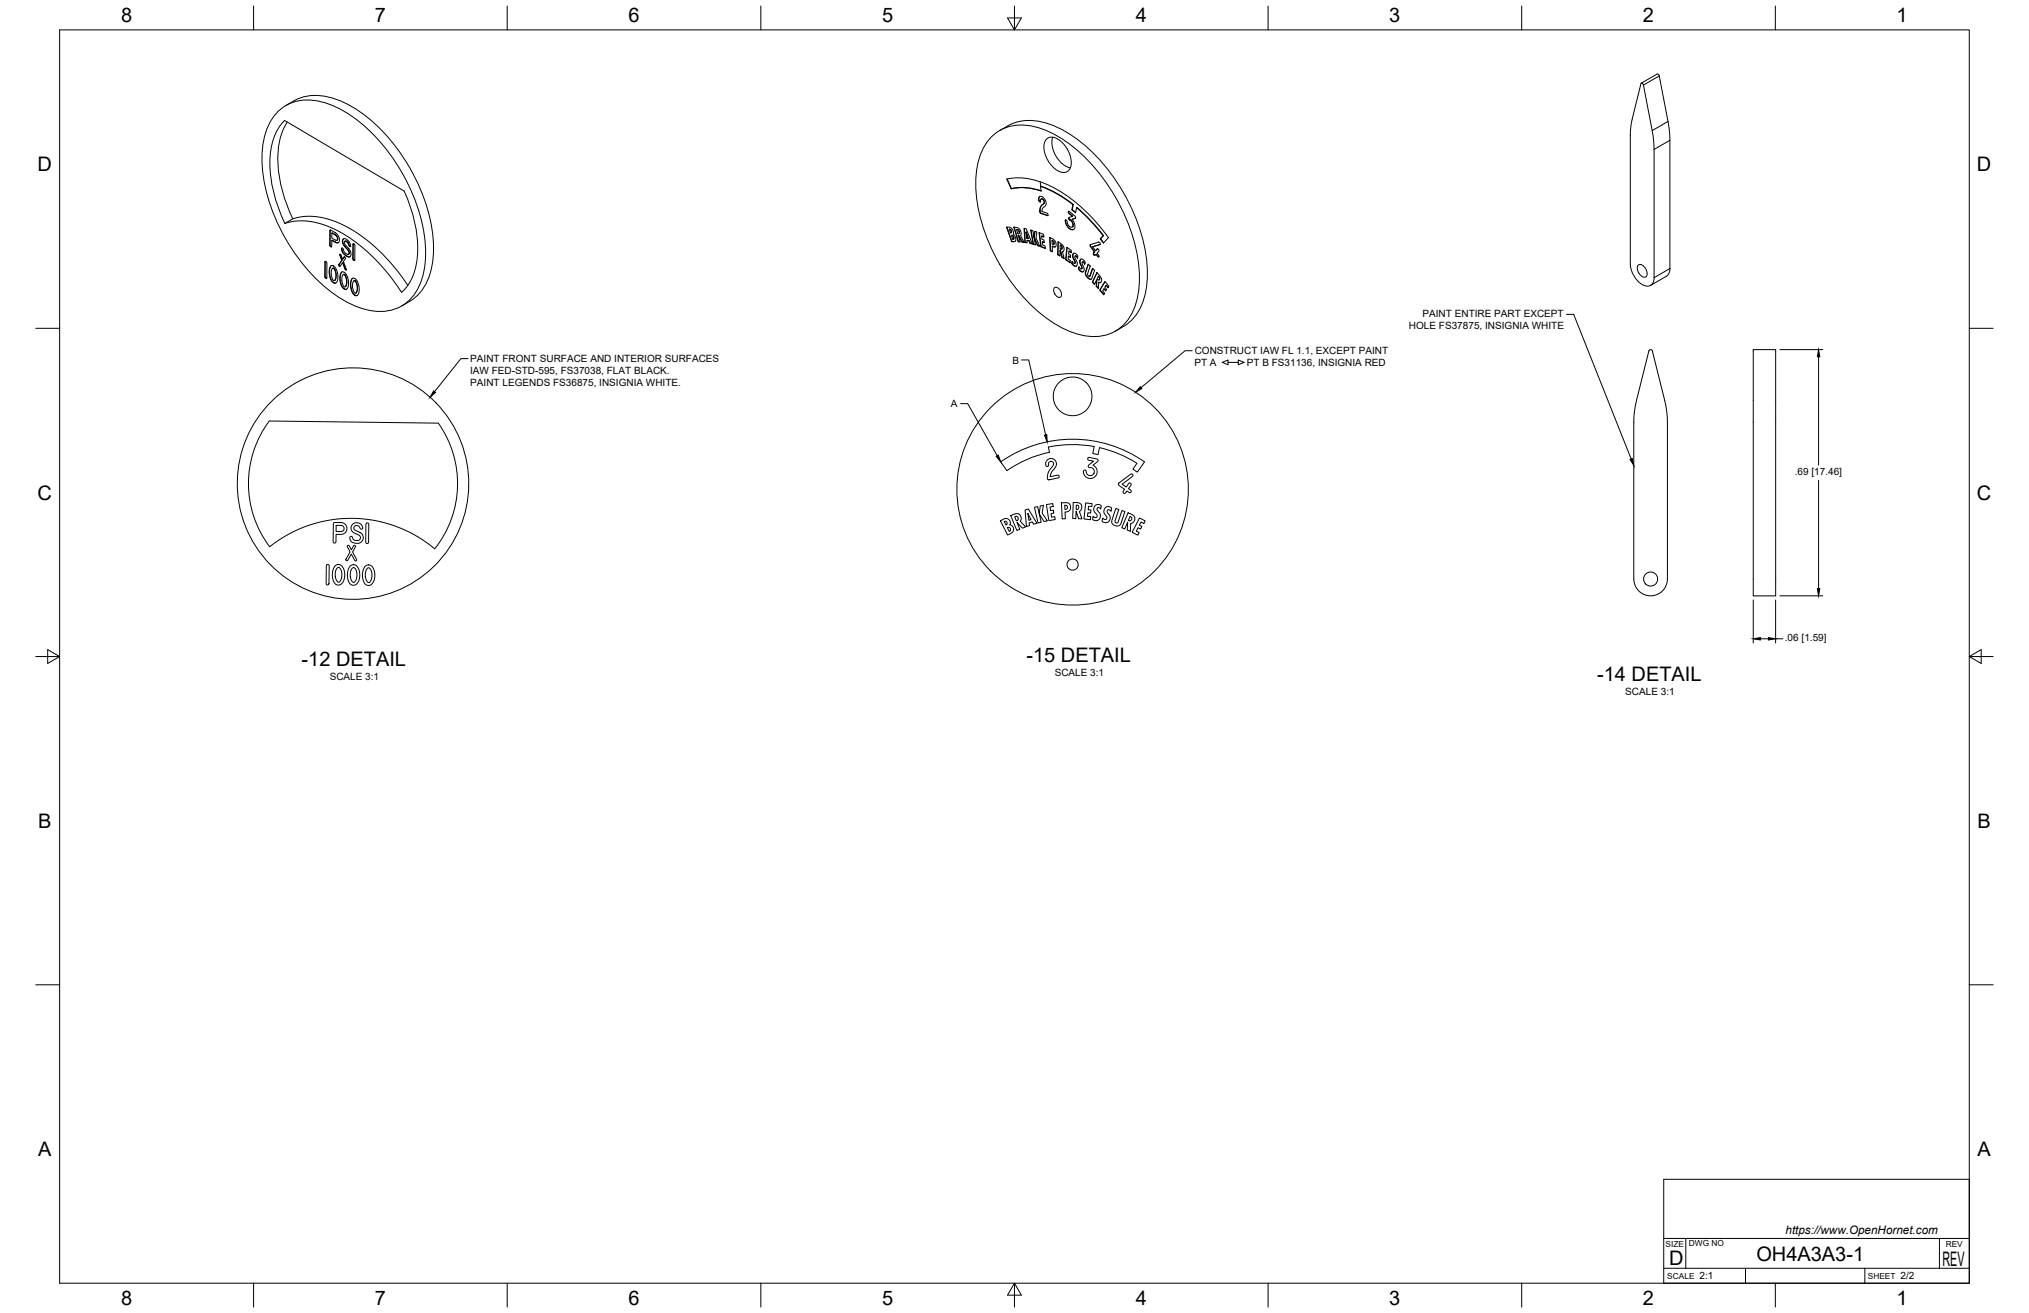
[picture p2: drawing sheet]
<svg xmlns="http://www.w3.org/2000/svg" width="864mm" height="559mm" viewBox="0 0 864 559" stroke-linecap="round" stroke-linejoin="round" font-family="sans-serif">
<!-- layer: Visible -->
<g fill="none" stroke="#000" stroke-width=".43">
<path d="M698.5 35.6l.5-.2 .5 .8 3.7 19.4 .7 5.4 .1 57.2a3.1 3.1 0 0 1-1.4 3.2 3.1 3.1 0 0 1-3.6-.3 11.1 11.1 0 0 1-5.1-8.7l.1-57.1 .7-4.6 3.7-15.1M705.3 31.5l-6.7 3.9M705.3 31.5l.5 .1 .4 .7 3.8 19.4 .7 5.4 .1 57.2-.2 1.4-.9 1.5-7.2 4.3M118.9 47a19.3 19.3 0 0 1 19-3.4 56.5 56.5 0 0 1 28 21.8 72.6 72.6 0 0 1 15.2 45.2 23.4 23.4 0 0 1-10.4 19.8 22.6 22.6 0 0 1-20.4-.5 68.3 68.3 0 0 1-30.5-31.6 61.9 61.9 0 0 1-7.6-38.6 23.2 23.2 0 0 1 6.7-12.7zM121.7 44.9a22.2 22.2 0 0 1 23.6-1.8 67.7 67.7 0 0 1 30.7 31.3 62.6 62.6 0 0 1 7.9 38.7 21.7 21.7 0 0 1-13 17.2M122.3 51.9a34 34 0 0 0-3 25.5l2.5 8.9 2.8 6.8M422.4 57.9a19.1 19.1 0 0 1 18.9-3.7 55.7 55.7 0 0 1 28 21.4 73.2 73.2 0 0 1 15.6 45.2 24.6 24.6 0 0 1-8.5 19 20.4 20.4 0 0 1-19.6 1.8 62.6 62.6 0 0 1-29.5-26.2 70.6 70.6 0 0 1-11.9-39.8 26.3 26.3 0 0 1 7-17.7zM428.9 53.6l-3.3 1.9M428.9 53.6a22.3 22.3 0 0 1 20.2 .2 67.7 67.7 0 0 1 30.7 31.2 62.7 62.7 0 0 1 7.9 38.7 21.6 21.6 0 0 1-13 17.2M445.5 59.2a4.4 4.4 0 0 1 5.9 .8 11.7 11.7 0 0 1 4.2 11.3 3.5 3.5 0 0 1-5.9 1.1 11.9 11.9 0 0 1-5-12zM448.1 58.4a11.4 11.4 0 0 0 7.5 13.1M428.7 76.2l1.8 4.1"/>
<path d="M442.8 79.3l6.9 3.1 6.9 4.7M140.4 98.2l.1 6M140.5 98l.3-.1 2.7 1.8 .9 1.5 .1 1.1a1.09 1.09 0 0 1-.6 1 1.09 1.09 0 0 1-1.2-.1l-1.5-.9v2.7l-.7-.1zM140.6 97.9v.2M141.2 99.2l1.5 .8M142.9 99.9l.7 1.9M172 81.3l-50.9-30a26.2 26.2 0 0 0-6.2 20.4 63 63 0 0 0 6.4 23.4M172 81.3a52.5 52.5 0 0 1 4.9 32.5l-1.9 5.2a17.5 17.5 0 0 1-4.1 5.4 72.7 72.7 0 0 0-30.1-27.6 26.9 26.9 0 0 0-19.6-1.7 16.1 16.1 0 0 1 9.1-3 40.3 40.3 0 0 1 26.2 10.4 84.2 84.2 0 0 1 17.1 18.9M428.4 96.7l1.8 .2 .9 1 .3 1.1a1.49 1.49 0 0 0 .7 1.8l.3 1-.2 .8-1.6 .3zM428.6 96.7l2.1 6.1M429.6 97.6l.8 .7M430.4 80.3a23.1 23.1 0 0 1 12.8 1l-.4-2a40.6 40.6 0 0 1 14 7.7"/>
<path d="M430.4 80.3l-1.9-4.1a31 31 0 0 1 22.6 5.2 72.3 72.3 0 0 1 20.7 19.7M430.5 80.3h-.1M430.5 80.3a23.1 23.1 0 0 1 12.6 .9M430.5 98.2l-.4 .9-.5-1.5h.4l.5 .5 .1 .7-.3 .3M431.5 96.7l1.7 .2 .9 .8 .5 1.4-.2 1.1 1.6 3-1-.1-1.6-3 .8 2.9-.9-.1zM431.7 96.7l1.8 6.1M432.7 97.7l.5 1.7a.49 .49 0 0 0 .6-.2 .49 .49 0 0 0-.1-.6l.2-.1M433.7 98.6l-.4-.6-.6-.3h.5l.5 .4 .2 .9-.3 .4M435.8 97.2l1 .2 2.6 6.4-1-.2-.4-1-.9-.2 .1 1-1-.2zM436 97.2l.4 5.9M436.7 98.9l.3 .9M436.8 98.8l.8 2.8-.6-.1-.4-2.6"/>
<path d="M436.8 98.8l-.1 .1M437.2 99.8l.4 1.8M438.7 97.9l.9 .3 .5 2.7 .3-2.5 .9 .3-.3 2.5 1.5 3.6-.9-.3-1.5-3.3 .6 3-1-.3zM438.8 97.9l1.1 6M440.5 98.5l-.4 2.4M442 84.8l.7 1.2M442.2 83.9l.6-.4 .7 .2 1.5 1.6 .2 1.8-1.5 1.6-.3 1.3 2.4 .8 .3 .9-3-.9-.5-.5a3.1 3.1 0 0 1 1.2-3.3 1.27 1.27 0 0 0 .5-1.4 1.27 1.27 0 0 0-1.2-.9l-.2 .6a.46 .46 0 0 1-.5 .6 .46 .46 0 0 1-.3-.7zM442.2 99l2 .7 .1 1.2-1-.4 .2 1.3 .9 .4 .1 1.1-.9-.4 .2 1.4 1 .3 .1 1.2-1.9-.8zM442.4 99l.7 5.9M442.6 83.6l-.4 1.1M442.7 90.1l.5 .7M443.1 90.8l2.8 .9"/>
<path d="M443.1 84.7l.4-.1 .6 .3M443.9 85l.6 .5v.9M444.3 86.5l-.1 .3a2.98 2.98 0 0 0-1.5 2.8l-.1 .6M446.1 91.7l-.4 .1M453.4 93.9l.7 1.9 1.1 1.4M453.4 93.7l.2 .1M453.6 93.6h.1M454.7 90.1l.5 .7M454.7 90h.4l2.6 2.2v.7l-1.4 .5 1.1 2.1a1.57 1.57 0 0 1-.6 2.2 1.57 1.57 0 0 1-2.2-.9l-1.1-1.9 .1-1.3 .6 .4 .6 1.9 1.1 .8a1.22 1.22 0 0 0 .9-1 1.22 1.22 0 0 0-.6-1.3l-1.1-.9-.2-.7 1.5-.7-1.5-1.4zM454.9 92.9l.3 .4M454.9 92.8l.1 .1M454.9 89.9v.1"/>
<path d="M455 93.4l.4 .1M455 90.9l1.4 1.2M455 92.6v.2M455.1 97.3l1.5 .4M455.3 93.6a1.79 1.79 0 0 1 1.4 2M456.4 89.2l-.2 .1M456.6 96.3l-.3 .3M456.8 87l-.4 2.2 1.4 1.2M456.8 87l-.6 2.3 1.6 1.3 .4-2.2M456.8 95.5v.7M457 97.6l-.5 .2M457.7 92.9l-1.4 .5"/>
<path d="M458.2 88.4l5.4 5.1 5.9 6.8M458.2 88.4l5.6 5 5.9 6.8M138.2 117.7l.2 .1M138.3 117.9l.5 .4M138.3 111.5l.1 6.1M138.3 111.4l.4-.1 .4 .6-.2 6.6-.7-.8zM138.5 111.3h-.1M138.5 111.2v.2M139 118.4h-.4M140.3 104.3l.8 .7M140.7 113.3a2.09 2.09 0 0 1 2.7 2l.4 1.8-.1 2.1-.5 1-.8 .3-1.3-.9-.8-2.1-.2-2.6zM141 113.1l-.7 1.8 .2 2.7 1.1 2.2 .6 .5 .8 .1"/>
<path d="M141.2 102.3l1.7 .8M141.5 114.2a.67 .67 0 0 1 .8 0 .67 .67 0 0 1 .3 .6l.5 2.8-.2 1.2-.6 .6M142 114.2l-.5 .1-.3 .5-.2 2.3 .7 2 .5 .4 .5-.4M142.1 114.1l-.1 .1M142.2 114.1v.3M142.4 114.4l.6 2.7-.5 2.1M142.9 103.1l1.1 .1M142.9 103.1l-.2 .1M143.8 101.7l-.8 .6-1.8-1v-2.1l1.7 .7 .7 1a.91 .91 0 0 1-.2 1.3M144.2 112.6l.6 .7M144.6 108.3l.5 .1 .7 1.9 .7-1 .5 .4-.8 1.6 1.1 3.6-.4-.3-1.1-2.8-1 1.5-.6-.2v-.5l1.3-1.8zM144.6 108.6l.9 2.2"/>
<path d="M144.8 108.2v.3M145.2 116a1.98 1.98 0 0 1 2.7 1.8l.4 2-.1 2.2-.5 .9-.9 .3-1.3-1.1-.7-1.9-.1-2.4zM145.4 106l.2 .4M145.4 106.5l.9 1.4 1.5 1.2M145.6 115.7l-.8 2.1 .2 2.5 1 2.1 .7 .6h.8M145.6 105.5l-.1 .4M145.6 110.7l-1.2 1.8M145.8 103.2l1 1.6M145.8 111.8l1.2 2.6M146 101.9l1-.3 1.2 .8 .7 1 .3 1.4-.2 .2-.5-.5a1.71 1.71 0 0 0-1.8-1.7l.1 1.1 2.4 3.2 .2 1.5-.6 .7-1-.1-1.1-.8-1.2-1.6-.1-1.1 .2-.2 1.2 2 1.2 .8 .5-.3-.2-1.3-2.4-3-.2-1.3zM146.1 116.9h.7l.8 2.1v1.9l-.6 1.1M146.3 101.6l-.4 .5v1"/>
<path d="M146.5 109.3l-.7 1M146.5 116.9h-.4l-.4 .6-.2 2.2 .7 2.1 .4 .3 .6-.3M146.7 116.8l-.2 .1M146.7 104.9l1.5 1.5M146.7 116.8v.3M146.8 114.6l.6 .3M146.8 104.8l-.2 .1M146.9 117l.6 2.8-.4 2.1M147.3 102.7l.5 .1M147.5 102.7h-.7M147.6 102.9l.4 .1M147.7 109.1l1 .2"/>
<path d="M147.8 103.1l.4 .2M148.1 106.4l.3 .3M148.1 103.4l.5 .9M148.3 106.7l.4 .6v.6M148.5 104.4l.4 .3M148.5 108l-.2 .2M148.8 104.8l.4 .1M149 109.2l-.5 .2M149.2 104.9l-.1 .1M149.8 118.6a2.11 2.11 0 0 1 2.7 2.1l.4 2.1-.1 1.7-.6 1.1-.8 .3-1.3-1.1-.7-1.9-.2-2.4zM150.1 118.4l-.7 1.8 .2 3.1 1.1 2 1.4 .4M150.2 104l-.1 6.1"/>
<path d="M150.3 103.7l.4 .1 .4 .6-.3 6.5-.7-.8zM150.3 110l.6 .8M150.5 103.7l-.1 .2M150.6 119.6a.67 .67 0 0 1 .7-.1 .67 .67 0 0 1 .4 .6l.5 2.9-.3 1.2-.5 .6M151.3 119.8l-.1-.3h-.5l-.5 .6-.1 2.3 .7 2.1 .5 .3 .4-.3M151.4 119.7l.6 2.7-.4 2.2M430.5 100.2l.9 .8M431.5 101l-.1 .7-.3 .2-.6-1.7h.5l.5 .7 .1 .6-.3 .4M432.1 102.7l-1.5 .2M433.4 100.1l1.8 2.9M434.2 102.9h-.9M435.9 103l-.9 .1"/>
<path d="M436.2 103.2l.9 .1M437.1 102.4l1 .1M438 102.6l.6 .9M438.4 103.6l.9 .1M439.7 103.9l.9 .2M440.3 101.1l1.4 3.3M441.6 104.5l.9 .1M443 105l1.9 .6M443.3 100.5l1 .2M443.6 102.9l.9 .2M446.8 101l1.9 1.2 .8 1.5-.3 1.4-1.3-.3 .1 2.4-1-.5zM446.9 101.1l.3 5.5"/>
<path d="M447 106.7l1 .3M447.8 102.4v1.5a.41 .41 0 0 0 .6 .2 .41 .41 0 0 0 .2-.6M447.9 104.8h.3M448 102.5l-.2-.1a.78 .78 0 0 1 .8 1.1M448.1 104.9l1.1 .1M448.1 102.4l.5 1.1M448.7 103.5l-.3 .5M450.2 108.4l.9 .4M450.3 102.9l2 1.4 .6 1.6a.9 .9 0 0 1-.7 1.2l.7 3-.9-.6-.8-3.1-.1 2.6-.9-.6zM450.5 103l-.2 5.3M451.2 106.4l.9 3M451.3 104.4l-.1 1.5 .6 .2 .4-.6"/>
<path d="M452 109.5l.9 .4M452 105.5l-.6-1.2 .8 .9-.4 .8M452.6 107l-.4 .1M453.6 110.5l1.9 1.2M454.1 105.2l1.9 1.4-.1 .9-1-.6-.1 1.2 .9 .5-.1 1-.9-.6-.1 1.2 1 .7-.1 1-1.9-1.4zM454.2 105.3l-.5 5.1M454.7 109l.9 .4M454.9 106.9l1 .5M456.1 112.1l1 .8M456.4 111.4l-.1 .7M456.5 108.6l.8 2M456.8 107.9h1l1 1-.2 1-.8-.9-.3 .3 1 2.7-.1 .9-.5 .5-.9-.3-.9-1 .2-.9 .8 .9 .4-.3-1-2.5z"/>
<path d="M456.9 113l1.3 .2M457 107.8l-.3 .7M457.2 110.7l.5 1M457.5 111.8l-.1 .3M457.6 109l.3 .1M458.1 109l.6 .6M459 114.4l.9 .8M459.3 113.6l-.2 .7M459.6 111l.7 2M459.7 115.3l1.4 .3M459.8 110.5l.9-.2 1.2 1.2-.2 1-.8-1-.4 .3 1 2.8-.6 1.1-.9-.2-1-1.1 .2-.9 .8 .9 .5-.2-.9-2.4zM460.1 110.3l-.3 .5"/>
<path d="M460.1 113.1l.5 1M460.5 114.2l-.2 .2M460.7 111.5l.3 .1M461.2 111.5l.6 .7M462 115.7l.2 1.1 .9 1.4M463 118.3l1.5 .5M463.1 112.4l.9 .8-1.1 3.3 .2 .8a.41 .41 0 0 0 .5 .4 .41 .41 0 0 0 .3-.5l1.1-3 .9 .8-1.3 3.7-.3 .2-.6-.1-1.4-1.3-.4-1.1zM463.2 112.5l-1 3.1M464 104.2l3.6-1.2 .5 .3 .1 .8-3.1 1 1.2 1.6 .8-.8 .5 .3 .2 .6-.8 .9 .7 1.1v.5h-.4l-.8-1.1-.5 .5-.4-.2-.3-.6 .5-.6-1.7-2.4zM464.1 104.9l1.8 2.2M464.1 104.1l.1 .7M465.1 114.3l-1.4 3.3"/>
<path d="M465.7 108.6h.4M465.8 107.3l-.3 .6 .4 .6M466.5 108.2l.8 .8M466.7 119.2l.1 2.6M466.9 116l1.5 1.7 .5 1.4-.3 1-1 .1-.1 2.7-.9-1 .1-2.7-.9 1.9-.9-1zM466.9 116.1l-1.8 3.9M467 105.9l-.7 .8M467.1 109.1l.6 .2M467.4 117.6l-.3 1.3a.54 .54 0 0 0 .5 .3 .54 .54 0 0 0 .5-.4M467.6 117.8v-.2l.5 .8-.4 .7M467.6 103h.1M467.7 117.7l.2 1.2"/>
<path d="M468.1 104.1l-3 1M468.5 101.6h-.2M469.5 100.3l-1.2 1.3 1.3 1.9 2.2-2.3M469.7 100.2l-1.2 1.4 1.3 1.7M469.7 100.2l-.2 .1M470.3 119.8l1.7 2-.4 .7-.9-1-.5 .8 .8 .9-.4 .6-.8-.9-.5 .9 .9 1-.4 .7-1.7-2zM470.3 119.9l-2.1 3.5M697.2 112.9a2.25 2.25 0 0 1 3.3 1.5 2.26 2.26 0 0 1-.4 3.6 3.9 3.9 0 0 1-2.9-5.1zM142.1 120.2l-.2 .2M146.6 122.9l-.1 .1M147 122l-.1 .1M151.2 125.6l-.2 .1"/>
<path d="M448.7 122.6a2.02 2.02 0 0 1 2.9 1.7 1.39 1.39 0 0 1-.3 2.2 1.39 1.39 0 0 1-2-.9l-.8-1.6zM464.9 120.1l1 .8M466.6 121.9l.9 .7M468.1 123.5l1.8 1.8M468.5 120.2h-.9M469.8 122.9l.9 .8M470.7 121.5l1 .8M703.3 149.4a.77 .77 0 0 0-.8-.6 .77 .77 0 0 0-.7 .6l-5.3 21.1-1.1 7.3v68.6a7.1 7.1 0 0 0 7.2 7.2 7.1 7.1 0 0 0 7.1-7.2v-68.6l-1.1-7.3-5.3-21.1M746.2 148.8h9.6v104.8h-9.6zM114.6 179.2l72 .9a44.5 44.5 0 0 1-1.6 53.5 55.5 55.5 0 0 0-70.2-.9 44.5 44.5 0 0 1-.2-53.5zM445.7 195.8l1.7-.7 1 .2 .7 .7 .5 1.7-1 2a4.8 4.8 0 0 0-1.6 3.2l3.1-.7 .7 .5-.4 .7-3.9 .8-.5-.2a6.5 6.5 0 0 1 2.3-6 1.14 1.14 0 0 0-1.1-1.6 1.14 1.14 0 0 0-.9 1.8l-.6 .3-.6-.5v-1.2zM463.1 194.9l.6-.2 3.6 .9v.7l-2.1 1.7a2.9 2.9 0 0 1 1.8 3.6 2.9 2.9 0 0 1-3.5 1.9 2.9 2.9 0 0 1-2.2-3.3l.7-.1 .3 .7a1.77 1.77 0 0 0 2.2 1.5 1.77 1.77 0 0 0 1.3-2.2 1.77 1.77 0 0 0-2.3-1.2l-.2-.9 2.1-1.7-2.2-.5z"/>
<path d="M428.6 200.3a48.8 48.8 0 0 1 18.1-7.8l-.5-2.2 5.6-.9 7-.1 6.9 .7-.6 3 2.3 .5 .6-3 7.6 2.4 8.3 4.3-1.7 2.4 1.9 1.4 3-4.4a53.3 53.3 0 0 0-61.2 0l2.7 3.7M430.2 219.4l2.4-.8 1.2 .3 .9 1.6-.5 1.3 2.3 2.4-1.3 .6-2.3-2.5 1.2 3-1.3 .5zM431.9 219.9a.94 .94 0 0 1 1.4 .3 .94 .94 0 0 1-.5 1.4h-.2zM436.3 217l1.4-.4 3.6 6.1-1.4 .4-.5-1-1.4 .4 .2 1.2-1.3 .4zM437.5 218.5l1.3 2.6-.9 .3zM440.3 215.9l1.3-.3 .7 3 .5-3.3 1.3-.3-.5 3.4 2.2 3.3-1.4 .3-2-3.1 .8 3.4-1.4 .3zM445.4 214.7l2.7-.4 .2 1.3-1.4 .2 .2 1.5 1.2-.2 .2 1.3-1.2 .2 .3 1.5 1.3-.2 .3 1.2-2.8 .5zM451.8 214l2.7 .1 1.1 1.1 .1 1-.5 1.1-.8 .4-1.1 .2 .2 2.9h-1.4zM453.2 215h.3a.9 .9 0 0 1 .8 1 .9 .9 0 0 1-1 .8zM456.8 213.8l2.7 .4 .7 .6 .2 .9a1.92 1.92 0 0 1-1 2l1.1 3.1-1.4-.1-1.1-3.1-.1 3.1h-1.3zM458.1 215a.93 .93 0 0 1 1.1 .9 .93 .93 0 0 1-1.2 .9zM462.1 214l2.7 .3-.1 1.3-1.4-.1-.1 1.5 1.2 .1-.2 1.3-1.2-.2-.1 1.6 1.3 .1-.1 1.3-2.7-.3z"/>
<path d="M466.2 215.1l1.1-.4 1.1 .3 .3 .2-.2 1.3-.2-.2a.83 .83 0 0 0-1.4 0 .83 .83 0 0 0 .5 1.3l1 1.6-.6 1.8-1.1 .6-1.3-.3-.4-.3 .2-1.2a1.03 1.03 0 0 0 1.6 .2v-1.1a2.47 2.47 0 0 1-.6-3.8zM470.4 216.2l1-.6 1.4 .3 .4 .3-.4 1.2a.84 .84 0 0 0-1.4-.3 .84 .84 0 0 0 .2 1.4l.9 1.5-.3 1.6-1.3 .8-1.5-.3-.4-.3 .3-1.3 .8 .6 .6-.1 .4-.5-.1-.7a2.44 2.44 0 0 1-.6-3.6zM474.9 216.4l1.3 .4-1.6 4.9 .3 .8a.73 .73 0 0 0 .8 0 .73 .73 0 0 0 .3-.7l1.5-4.5 1.3 .4-2 5.6-.9 .6-1.4-.3-1-.5-.3-1.1zM476.2 205.6l5-3.8h.7l.3 .8-4.6 3.5 1.7 1.2 1.1-1.5a.6 .6 0 0 1 .8-.2 .6 .6 0 0 1 .2 .9l-1.1 1.5 1.1 .8v.7l-.6 .2-1.2-.7-1 1-.5-.2-.1-.5 .6-1-2.5-1.8zM480.1 218.2l2.2 1.1 .7 1.2-.3 1.4-1.5 .9-.1 3.3-1.3-.5 .2-3.4-1.3 2.9-1.2-.5zM481 219.8a.93 .93 0 0 1 .6 1.3 .93 .93 0 0 1-1.3 .4zM142 222.5l4 .1 1.2 .8 .5 1.7a2.5 2.5 0 0 1-2.6 2.3h-2.1v3.3l-.4 .4-.6-.1zM143.1 223.6h2.1a1.31 1.31 0 0 1 1.3 1.3 1.31 1.31 0 0 1-1.4 1.3h-2.1zM147.9 232.3h.7l.9 1.7 1.1-1.8 .7 .1-1.2 2.6 1.7 3.2-.2 .6-.6-.2-1.5-2.7-1.5 2.6-.5 .3-.3-.3 1.8-3.5zM150.1 223.1l1.6-.6a2.53 2.53 0 0 1 2.7 2l-.2 .6h-.8a1.68 1.68 0 0 0-1.9-1.4l-.8 .6 .1 1.1 2.6 1.3 .9 1a2.66 2.66 0 0 1-.6 3.1 2.66 2.66 0 0 1-3.2 .2l-1.3-1-.3-1 .2-.7a1.03 1.03 0 0 1 1.3 1.3l.9 .4h1.3l.6-.4 .2-.9-.4-.9-2.5-1.1-.8-.8-.3-1.5zM155.9 222.8l.6-.2 .5 .6-.1 7.5-.5 .6-.5-.1-.2-.5zM425.8 221.6l2.2-1 .9 .2 .8 .6a1.58 1.58 0 0 1 0 2l1.3 .6 .4 1.5-.6 1.2-1.9 1z"/>
<path d="M427.4 222a.83 .83 0 0 1 1.2 .3 .83 .83 0 0 1-.4 1.2zM428.8 224.5a.92 .92 0 0 1 1.2 .5 .92 .92 0 0 1-.4 1.2zM485 220.5l2.4 1.2-.5 1.1-1.3-.7-.7 1.4 1.1 .5-.5 1.1-1.1-.5-.8 1.4 1.3 .7-.6 1.1-2.4-1.3zM139 240.4l.7-.2 .4 .6-.1 7.6-.4 .5h-.5l-.3-.6zM142.8 240.7a2.37 2.37 0 0 1 3.7 2l.2 1.7-.2 1.9-.6 1.6-1 .9a2.57 2.57 0 0 1-3.3-2.8v-2.8zM143.5 241.8a1.02 1.02 0 0 1 1.1-.2 1.02 1.02 0 0 1 .6 1.1l.3 1.6-.2 2.1-.9 1.4-.7-.2a5.1 5.1 0 0 1-.2-5.8zM149.1 240.9a2.35 2.35 0 0 1 2.5-.3 2.35 2.35 0 0 1 1.3 2.2l.2 2-.3 2.2-.7 1.3-.9 .6a2.59 2.59 0 0 1-3.2-2.8v-2.8zM149.9 241.9a1.02 1.02 0 0 1 1.2-.2 1.02 1.02 0 0 1 .5 1l.3 1.5-.2 2.2-.9 1.4-.7-.1a5.1 5.1 0 0 1-.2-5.8zM155.5 241a2.34 2.34 0 0 1 2.5-.3 2.34 2.34 0 0 1 1.3 2.1l.2 1.4-.2 2.4-.6 1.5-1.1 .9a2.59 2.59 0 0 1-3.2-2.8v-3zM156.3 241.9a1.01 1.01 0 0 1 1.2-.1 1.01 1.01 0 0 1 .5 1l.3 2.2-.4 2a1.03 1.03 0 0 1-1.2 1 1.03 1.03 0 0 1-.8-1.3 5.2 5.2 0 0 1 .4-4.8z"/>
<circle cx="456.5" cy="168.7" r="8.2"/>
<circle cx="150.2" cy="205.8" r="49.3"/>
<circle cx="456.5" cy="208.2" r="49.3"/>
<circle cx="456.5" cy="240.3" r="2.38"/>
<circle cx="702.6" cy="246.4" r="3"/>
</g>
<!-- layer: Visible Narrow -->
<g fill="none" stroke="#000" stroke-width=".43">
<path d="M706.2 32.3l-6.7 3.9M710 51.7l-6.8 3.9M710.8 59.7l-6.8 3.9M442.7 77.4l.3 1.8M433 97.7h-.2M442.3 85.2l-.2 .1M442.7 89.6l-.2 .1M443.8 87l-.1 .1M456.6 96.4l-.1 .1M142.9 103.1l-.2 .1M431.6 102.8l-.2 .1M451.5 104.4l-.1 .1"/>
<path d="M464.1 117.2h-.2M465.6 107.6l-.2 .1M710.8 114.3l-6.8 3.9"/>
</g>
<!-- layer: Border -->
<g fill="none" stroke="#000" stroke-width=".43">
<path d="M25.4 12.7h812.8v533.4h-812.8zM107.9 2.6v10.1M215.9 2.6v10.1M323.8 2.6v10.1M428.8 7.6h5.9l-2.9 5.1zM431.8 2.6v10.1M539.7 2.6v10.1M647.7 2.6v10.1M755.6 2.6v10.1M15.2 139.7h10.2M838.2 139.7h10.1M15.2 279.4h10.2"/>
<path d="M20.3 276.5l5.1 2.9-5.1 3zM838.2 279.4l5.1-2.9v5.9zM838.2 279.4h10.1M15.2 419.1h10.2M838.2 419.1h10.1M107.9 546.1v10.2M215.9 546.1v10.2M323.8 546.1v10.2M431.8 546.1l2.9 5.1h-5.9zM431.8 546.1v10.2M539.7 546.1v10.2M647.7 546.1v10.2"/>
<path d="M755.6 546.1v10.2"/>
</g>
<!-- layer: Titleblock -->
<path d="M708.1 501.9h130.1v44.2h-130.1zM708.1 539.8h130.1M708.1 527.1h130.1M717.5 527.1v12.7M742.9 539.8v6.3M793.7 539.8v6.3M825.5 527.1v12.7" fill="none" stroke="#000" stroke-width=".43"/>
<!-- layer: Leaders -->
<path d="M184.6 166.4l.8 .6-2.4 2.1zM485.4 164.6l.6 .8-2.6 1.5zM424 194.2l.9-.5 1 2.9zM444.5 185.2l1-.2 .2 3zM693.8 195.5l.9-.4 .7 3z" fill="#000" stroke="#000" stroke-width=".43"/>
<path d="M666.7 133.8h3.1l24.5 61.5M199.2 152.6h-3l-11.2 14.1M434.8 153.2h3.1l7.2 31.9M507.4 149.3h-3l-18.7 15.7M520.2 154.2l2.5-1v2zM522.7 154.2h4.3M527 153.2l2.5 1-2.5 1zM408.8 171.8h3.1l12.5 22.1" fill="none" stroke="#000" stroke-width=".43"/>
<!-- layer: FD_Dimensions -->
<path d="M757.5 148.8h18.3M774 151.8v46.2M774 204.4v46.1M746.2 255.4v18.2M755.8 255.4v18.2M757.5 253.6h18.3M749.3 271.9h3.4M755.8 271.9h3" fill="none" stroke="#000" stroke-width=".43"/>
<path d="M774 148.8l.6 3h-1.1zM773.5 250.5h1.1l-.6 3.1zM746.2 271.9l3.1-.5v1zM752.7 271.4l3.1 .5-3.1 .5z" fill="#000" stroke="#000" stroke-width=".43"/>
<g font-size="8.5">
<text x="51.6" y="9.4">8</text>
<text x="159.5" y="9.4">7</text>
<text x="267.5" y="9.4">6</text>
<text x="375.4" y="9.3">5</text>
<text x="483.4" y="9.4">4</text>
<text x="591.3" y="9.4">3</text>
<text x="699.3" y="9.4">2</text>
<text x="807.2" y="9.4">1</text>
<text x="16" y="72.9">D</text>
<text x="841.4" y="72.9">D</text>
<text x="16" y="212.6">C</text>
<text x="841.4" y="212.6">C</text>
<text x="436.9" y="281.7">-15 DETAIL</text>
<text x="128.4" y="283.4">-12 DETAIL</text>
<text x="679.8" y="289.8">-14 DETAIL</text>
<text x="16.2" y="352.3">B</text>
<text x="841.7" y="352.3">B</text>
<text x="16.2" y="492">A</text>
<text x="841.7" y="492">A</text>
<text x="710.4" y="538.4">D</text>
<text x="747.6" y="536.7">OH4A3A3-1</text>
<text x="826.8" y="538.8">REV</text>
<text x="51.6" y="555.5">8</text>
<text x="159.5" y="555.5">7</text>
<text x="267.5" y="555.5">6</text>
<text x="375.4" y="555.4">5</text>
<text x="483.4" y="555.5">4</text>
<text x="591.3" y="555.5">3</text>
<text x="699.3" y="555.5">2</text>
<text x="807.2" y="555.5">1</text>
</g>
<text font-size="5" x="760" y="525.2">https://www.OpenHornet.com</text>
<g font-size="4.3">
<text x="605.5" y="135.1">PAINT ENTIRE PART EXCEPT</text>
<text x="599.7" y="140.2">HOLE FS37875, INSIGNIA WHITE</text>
<text x="200.2" y="153.9">PAINT FRONT SURFACE AND INTERIOR SURFACES</text>
<text x="430.9" y="154.7">B</text>
<text x="508.4" y="155.7">PT A</text>
<text x="508.5" y="150.6">CONSTRUCT IAW FL 1.1, EXCEPT PAINT</text>
<text x="530.7" y="155.7">PT B FS31136, INSIGNIA RED</text>
<text x="200.1" y="159">IAW FED-STD-595, FS37038, FLAT BLACK.</text>
<text x="200.2" y="164.2">PAINT LEGENDS FS36875, INSIGNIA WHITE.</text>
<text x="404.7" y="173.3">A</text>
<text x="763.9" y="202.3">.69 [17.46]</text>
<text x="759.7" y="273">.06 [1.59]</text>
<text x="448.9" y="287.8">SCALE 3:1</text>
<text x="140.3" y="289.6">SCALE 3:1</text>
<text x="691.7" y="295.9">SCALE 3:1</text>
<text x="723.4" y="544.5">2:1</text>
<text x="809" y="544.5">2/2</text>
</g>
<g font-size="3.5">
<text x="708.9" y="530.9">SIZE</text>
<text x="718.9" y="530.5">DWG NO</text>
<text x="828.2" y="530.9">REV</text>
<text x="709.6" y="544.2">SCALE</text>
<text x="795" y="544.2">SHEET</text>
</g>
</svg>
